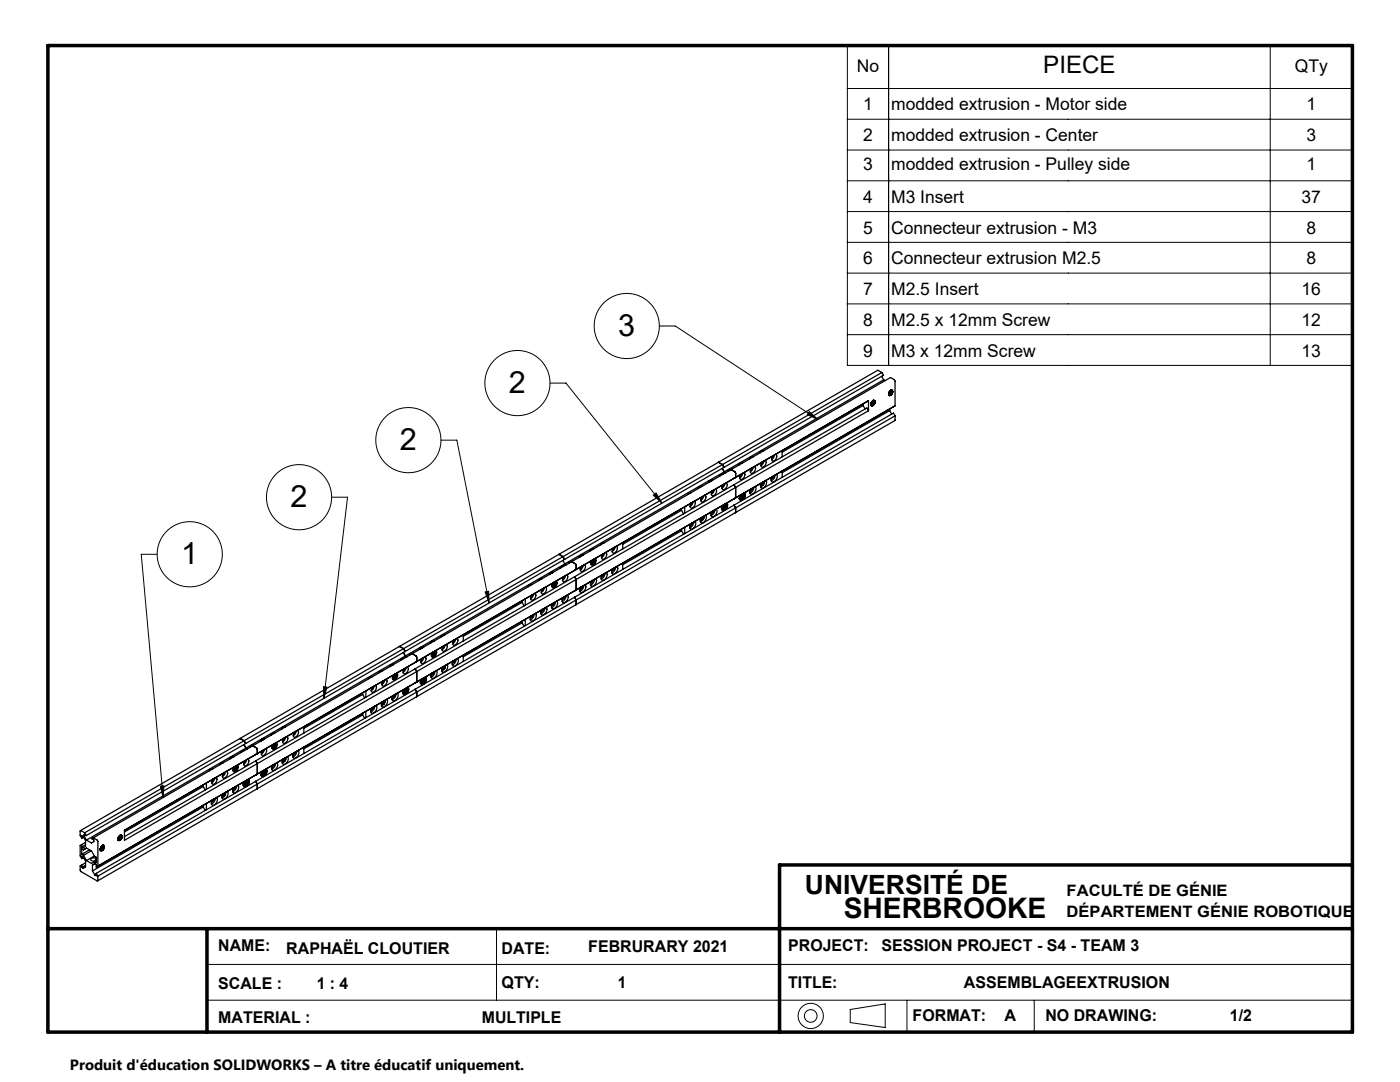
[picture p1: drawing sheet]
<svg xmlns="http://www.w3.org/2000/svg" width="279mm" height="216mm" viewBox="0 0 279 216" stroke-linecap="round" stroke-linejoin="round" font-family="sans-serif">
<g fill="none" stroke="#000" stroke-width=".2">
<path d="M169.1 9.1h100.8v63.8h-100.8zM169.1 17.7h100.8M177.3 9.1v63.8M253.5 9.1v63.8M169.1 23.8h100.8M169.1 29.9h100.8M169.1 36.1h100.8M169.1 42.2h100.8M169.1 48.4h100.8M169.1 54.5h100.8M109.8 76.4h3.1l19.2 24M131.6 65.1h3.2l28.4 18.6"/>
<path d="M169.1 60.6h100.8M169.1 66.8h100.8M66.2 99.2h3.2l-4.8 40.2M88 87.8h3.2l6.4 32.5M130.4 98.8l.5-.4 1.2 2zM161.5 82.1l1.7 1.6-2.1-1zM31.4 110.6h-3.2l4.4 48.5M96.8 118.1l.7-.1 .1 2.3zM64.5 137l.8 .1-.7 2.3zM32 156.9l.7-.1-.1 2.3zM41.3 192.4h228.6M41.3 199.6h228.6"/>
<path d="M99.1 185.3v14.3M181 199.6v6.3M206.4 199.6v6.3M169.7 201.4l7-1.1v4.7l-7-1z"/>
<circle cx="103.3" cy="76.4" r="6.5"/>
<circle cx="125.1" cy="65.1" r="6.5"/>
<circle cx="59.7" cy="99.2" r="6.5"/>
<circle cx="81.5" cy="87.8" r="6.5"/>
<circle cx="37.9" cy="110.6" r="6.5"/>
<circle cx="161.8" cy="202.7" r="2.52"/>
<circle cx="161.8" cy="202.7" r="1.26"/>
</g>
<path d="M9.6 9.1h260.3v196.8h-260.3zM269.9 172.6h-114.3v33.3M9.6 185.3h260.3M41.3 185.3v20.6" fill="none" stroke="#000" stroke-width=".7"/>
<path d="M32 156.9l.7-.1-.1 2.3zM64.5 137l.8 .1-.7 2.3zM96.8 118.1l.7-.1 .1 2.3zM130.4 98.8l.5-.4 1.2 2zM161.5 82.1l1.7 1.6-2.1-1z" fill="#000"/>
<g fill="none" stroke="#000" stroke-width=".25">
<path d="M173.3 80l-26.8 15.4 .3-.1M173.3 80v2M173.3 80l-.3 .1M174.2 79.9h.1M174.3 79.9h.2zM174.3 79.9l-.3 .3M174.4 79.9h-.1M174.4 79.9h.1M174.5 79.9l.1 .1M174.5 79.9h.1M174.6 80h.1M174.6 80v.1"/>
<path d="M176 75.1l.4 .7M176 74.3l-.9-.4-31.8 18.4M176 74.3l-31.8 18.4M176 74.3l.3 .6-31.8 18.4M176.4 75.8l-31.9 18.4M176.4 75.8l.2 .2M177.3 78.6l.1 .1M177.3 78.6h.1M177.3 78.8h.1M177.4 78.7l-.1 .1M177.4 78.7h-.1M177.4 78.9h.1"/>
<path d="M177.4 78.8v.1M177.4 78.8h-.1M177.4 78.8h.1M177.5 78.6l.1 .1M177.5 78.9h.1M177.5 78.9h-.1M177.5 78.2l-.2 .4M177.5 78.1h.1M177.6 78.1l.3-.2a.53 .53 0 0 1 .1 .7 .53 .53 0 0 1-.6 .2v-.4zM177.6 78.9h.1M177.7 78.1h.2v.2M177.7 77.9h.2"/>
<path d="M177.7 77.9l-.2 .2M177.7 78.9h-.1M177.8 77.9h.1M177.8 78.1l-.3 .5 .2 .2 .3-.3M177.8 78a.4 .4 0 0 1-.4 .6M177.8 78a.42 .42 0 0 1-.3 .6M177.9 78.8h.1M177.9 78.8l-.2 .1M177.9 77.8l.1 .1zM177.9 77.9h-.1M177.9 77.9h.1M177.9 78.3l-.3 .4"/>
<path d="M177.9 78.3l-.1 .3-.3 .1M178 77.9h.1M178 78.4v-.3a.39 .39 0 0 0-.5 .2 .39 .39 0 0 0 .1 .5l.4-.3M178 78.4l-.4 .3M178 78.4v.1M178.1 77.9v.1M178.1 78h.1M178.1 78.3l-.2 .5M178.1 78.3h.1M178.2 78h.1M178.2 78v.2M178.2 78.2h.1"/>
<path d="M178.2 78.2l-.1 .1M137.9 98.3l-.5 .1-.2 .3M140 97.1l-.5 .1-.1 .3M140.2 99.1l-.3 .4M140.4 98.9l-.2 .7-.4 .3M140.7 98.8a.81 .81 0 0 1 0 .9 .81 .81 0 0 1-.7 .4l-.2-.3 .3-.6M141.4 96.2h.1M141.4 96.2l.1 .1M141.4 96.1v.1M141.5 96l-.1 .1M141.5 96v.1M141.6 95.9l-.1 .1"/>
<path d="M141.6 95.9v.1M141.8 95.9h-.2M141.8 95.9h-.1M141.9 95.8l-.1 .1M141.9 95.8v.1M142 95.8h.1M142 95.9l-.4 .3M142.1 95.8h.1M142.1 95.8l.1 .1M142.2 95.9l-.6 .1-.2 .2M142.3 97.9l-.3 .4M142.5 97.7l-.2 .7-.3 .2"/>
<path d="M142.8 97.6a.81 .81 0 0 1 .1 .9 .81 .81 0 0 1-.8 .4l-.1-.3 .2-.7M143.3 92.3l.9 .4M143.3 92.3l-31.8 18.3M144.1 93.5l.4 .7M144.2 92.7l.3 .6M144.2 92.7l-31.8 18.4M144.3 94.6l-.5 .1-.2 .3M144.4 96.7l-.3 .4M144.5 93.3l-31.8 18.3M144.5 94.2l.3 .1M144.5 94.2l-31.8 18.3M144.7 96.5l-.3 .6-.3 .3"/>
<path d="M144.9 96.4a.81 .81 0 0 1 .1 .8 .81 .81 0 0 1-.8 .5l-.1-.4 .2-.6M145.3 94h.1M145.3 93.9v.1M145.4 93.8l-.1 .1M145.4 93.8v.1M145.7 93.6l-.3 .2M145.7 93.6l-.1 .1M145.8 93.7l-.3 .2M145.8 93.6h-.1M145.8 93.6h.1M145.8 93.6h.2M145.9 93.7h-.1"/>
<path d="M145.9 93.7l.9 .6v1M145.9 93.7l-31.8 18.4M146 93.6h.1M146 93.6l-.5 .1-.2 .3M146.5 96.7l.3 .6M146.5 96.7l-31.8 18.4M146.8 97.3v2M146.8 95.3l-32.1 18.5 .3-.2M146.8 99.3l-32.1 18.6 .3-.2M146.8 97.3l-31.8 18.3M147.5 99.5l.4 .2M147.6 99.6h-.1"/>
<path d="M147.9 94.6l-.2 .4M148 99.3l.2 .1M148 99.2v.2M148 99.4h.2M148.1 98.7l.3-.2a.65 .65 0 0 1 .2 .8 .65 .65 0 0 1-.7 .4l-.1-.3zM148.1 98.9v.1M148.1 99l-.1 .1M148.1 99l.4 .2M148.2 92.4l-.6 .1-.1 .3M148.2 94.5l-.3 .6-.3 .3M148.2 98.8l-.2 .3v.3M148.2 98.8l.3 .1"/>
<path d="M148.4 98.4l.2 .1M148.5 94.3a.81 .81 0 0 1 0 .9 .81 .81 0 0 1-.8 .4l-.1-.3 .2-.6M148.5 99.2l-.3 .2M148.5 98.9v.3M148.6 98.3a.98 .98 0 0 1 0 1 .98 .98 0 0 1-.9 .5l-.2-.4 .2-.6M148.7 98.9v-.2a.68 .68 0 0 0-.8 .1 .68 .68 0 0 0-.2 .7 .29 .29 0 0 0 .2 .2 .29 .29 0 0 0 .3 0M150.1 93.4l-.3 .4M150.1 97.4l-.1 .5-.3 .1M150.3 91.2l-.5 .1-.2 .3M150.3 93.2l-.2 .7-.4 .2M150.5 97.2l-.2 .7-.6 .5M150.6 93.1a.81 .81 0 0 1 0 .9 .81 .81 0 0 1-.7 .4l-.2-.3 .3-.7"/>
<path d="M150.7 97.1a.98 .98 0 0 1 0 1 .98 .98 0 0 1-.9 .5l-.2-.4 .2-.6v.1M151.8 96.8h.1M151.8 96.7h.1M151.9 96.6v.2M151.9 96.8h.1M151.9 96.5l.1 .2M151.9 96.5l.1 .3M152 96.7l.3-.4a.31 .31 0 0 1 .1 .4 .31 .31 0 0 1-.4 .1M152 96.3v.5M152.1 96.3l-.2 .2M152.2 92.2l-.3 .4M152.2 96.4l.2 .1-.2 .3-.1-.1z"/>
<path d="M152.3 96.2h.1M152.3 96.3l-.2 .1-.1 .3M152.4 96.2v.1M152.4 89.9l-.5 .1-.2 .3M152.4 92l-.2 .7-.3 .2M152.6 96l-.2 .7-.6 .5M152.7 91.9a.81 .81 0 0 1 .1 .9 .81 .81 0 0 1-.8 .4l-.1-.4 .2-.6M152.8 95.9a.98 .98 0 0 1 0 1 .98 .98 0 0 1-.9 .4l-.1-.3 .1-.6M154.3 90.9l-.3 .5M154.4 95l-.2 .4-.3 .1M154.6 90.8l-.3 .6-.3 .3M154.7 94.8l-.2 .6-.6 .5"/>
<path d="M154.8 90.6a.81 .81 0 0 1 .1 .9 .81 .81 0 0 1-.8 .4l-.1-.3 .2-.6-.1 .2M154.9 94.6a.98 .98 0 0 1 0 1.1 .98 .98 0 0 1-.9 .4l-.1-.3 .2-.6h-.1M156.1 89.9v1.3M156.1 94v1.3M172.2 80.6v.3M172.2 80.9l-16.1 9.3M172.2 80.9l.5 .7M173.3 82l-26.5 15.3M173.3 82l-.3-.6-26.5 15.3M173.8 80.7h.1M173.8 80.8h.1M173.8 80.5v.2"/>
<path d="M173.8 80.8v.1M173.8 80.5h.1M173.8 80.7v.1M173.9 80.6a.41 .41 0 0 0 .4-.5 .37 .37 0 0 1 0 .4 .37 .37 0 0 1-.3 .2M173.9 80.9h.1M173.9 80.8v.1M173.9 80.8h-.1M173.9 80.8h.1M173.9 80.6l.1 .1M173.9 80.9l.1 .1M174 81h.1M174 80.2l-.2 .3"/>
<path d="M174 80.2h.1M174.1 80.1l.3-.2a.53 .53 0 0 1 .1 .7 .53 .53 0 0 1-.7 .2v-.3zM174.1 81h.1M174.2 80.1h.2v.2M174.2 80.9l-.1 .1M174.2 80.1l-.3 .6 .2 .1 .3-.2M174.3 80.8l-.1 .1M174.3 80.8h.1M174.4 80.3l-.4 .4M174.4 80.3l-.2 .3-.3 .1M174.5 80.5v-.3a.39 .39 0 0 0-.5 .1 .39 .39 0 0 0 .1 .5l.3-.2M174.5 80.5l-.5 .2"/>
<path d="M174.5 80.5l-.1 .1M174.5 80.5l-.2 .3M174.5 80.4v.1M174.6 80.4l-.1 .1M174.6 80.4h.1M174.6 80.1h.1M174.6 80.1v.3M177.6 81.6v.3M177.6 81.9l-21.5 12.4M177.6 81.9l.4 .7M178.6 81v-5l-.1-.2-.8-.5-31.8 18.4M178.6 83v.9l-31.8 18.4"/>
<path d="M178.6 81l-32.1 18.5 .3-.2M178.6 81l-.3 .2M178.6 83l-.3-.6-31.8 18.4M178.6 83l-31.8 18.3M104.2 119.9v.3M104.8 119.5v1.3M106.1 116.7l-.5 .1-.2 .3M106.2 118.7l-.3 .4M106.5 118.5l-.3 .7-.3 .3M106.7 118.4a.81 .81 0 0 1 .1 .9 .81 .81 0 0 1-.8 .4l-.1-.3 .2-.6M108.2 115.5h-.5l-.2 .3M108.3 117.5l-.2 .4"/>
<path d="M108.6 117.3l-.3 .7-.3 .2M108.9 117.2a.81 .81 0 0 1 0 .9 .81 .81 0 0 1-.8 .4l-.1-.3 .2-.7M109.6 114.6h.1M109.6 114.6v.1M109.6 114.5v.1M109.6 114.5h.1M109.7 114.4l-.1 .1M109.7 114.4v.1M109.8 114.3l-.1 .1M109.8 114.3h.1M109.8 114.3l-.2 .3M109.9 114.2l-.1 .1"/>
<path d="M110 114.2h.1M110 114.2l.1 .1M110.1 114.3l-.3 .3M110.1 114.3h.1zM110.1 114.2v.1M110.1 114.2h.2M110.1 114.2l-.1 .1M110.1 117l.2 .1M110.2 117h-.1M110.3 114.2h.1M110.3 114.2l-.5 .1M110.5 116.8h.1"/>
<path d="M110.5 116.8l-.1-.1 .2 .1M110.5 116.3l.3-.2a.49 .49 0 0 1 .1 .7 .49 .49 0 0 1-.6 .2zM110.5 116.2l-.3 .6 .1 .3 .3-.1M110.6 116.5h.1M110.6 116.5l-.1 .1M110.6 116.5l.2 .1M110.6 116.4l-.1 .4M110.6 116.4h.2M110.7 116.1h.2l.1 .3M110.8 116.1h.1M110.8 116.6l-.2 .2M110.8 116.4v.2"/>
<path d="M111 115.9a.81 .81 0 0 1 0 .9 .81 .81 0 0 1-.7 .5l-.2-.4 .3-.6M111.1 119.9a1.02 1.02 0 0 1-.9 1.6l-.1-.3 .1-.7M111.5 110.6l.9 .5M111.5 110.6l-31.8 18.4M112.3 111.8l.4 .7M112.4 111.1l.3 .5M112.4 111.1l-31.9 18.3M112.5 113l-.6 .1-.1 .3M112.6 115l-.3 .4M112.7 119.1l-.2 .4-.3 .1M112.7 111.6l-31.8 18.4M112.7 112.5l.3 .2"/>
<path d="M112.7 112.5l-31.8 18.4M112.8 114.9l-.2 .6-.3 .3M113 118.9l-.3 .7-.5 .4M113.1 114.7a.81 .81 0 0 1 .1 .9 .81 .81 0 0 1-.8 .4l-.1-.3 .2-.6M113.2 118.7a1.02 1.02 0 0 1-.8 1.5l-.2-.2 .2-.8-.1 .1M114.1 112.1l.8 .5 .1 1M114.1 112.1l-31.8 18.3M114.2 112l-.5 .1-.1 .3M114.7 119.2l-31.8 18.3M114.7 115.1l.3 .5M114.7 119.2l.3 .5M114.7 115.1l-31.8 18.3"/>
<path d="M115 119.7l-.1 1M115 115.6v2.1M115 113.6l-32.1 18.6M115 117.7l-32.1 18.6M115 115.6l-31.8 18.4M115 119.7l-31.8 18.4M115.6 111.1h.1M115.6 111v.1M115.6 111h.1M115.7 110.9l-.1 .1M115.7 110.9v.1M115.7 110.9h.1"/>
<path d="M115.8 110.8l-.1 .1M115.8 110.8h.1M115.9 117.2l-.1 .1M116 110.8h-.2M116 110.8h-.1M116 110.8h.1M116.1 110.8l-.3 .3M116.1 110.8h.1M116.1 113l-.3 .4M116.2 117l-.2 .5-.3 .1M116.2 110.8h-.1M116.3 110.7l-.3 .1"/>
<path d="M116.3 110.7l.1 .1M116.4 110.8h-.6l-.2 .3M116.4 112.8l-.3 .7-.3 .2M116.5 116.8l-.3 .8-.5 .4M116.6 112.7a.81 .81 0 0 1 .1 .9 .81 .81 0 0 1-.8 .4l-.1-.3 .2-.7M116.8 116.7a1.02 1.02 0 0 1-.9 1.5l-.2-.3 .2-.7M117.9 112.5l.2 .1M117.9 112.5h.1M118 116v.1M118.2 112.3l.2 .1M118.2 112.3v-.1l.2 .2M118.3 111.8l.3-.2a.49 .49 0 0 1 .1 .7 .49 .49 0 0 1-.6 .2z"/>
<path d="M118.3 111.7l-.3 .6 .1 .3h.3M118.3 115.8l-.2 .4-.3 .2M118.3 112h.1M118.3 112v.1M118.3 112l.3 .1M118.4 111.9l-.2 .4M118.4 111.9h.2M118.4 112.6h.1M118.5 109.5l-.5 .1-.2 .3M118.5 111.6h.2l.1 .3M118.6 111.6h.1M118.6 112.1l-.2 .3"/>
<path d="M118.6 111.9v.2M118.6 115.6l-.2 .8-.6 .4M118.8 111.5a.81 .81 0 0 1 0 .8 .81 .81 0 0 1-.8 .5l-.1-.4 .2-.6M118.9 115.5a1.02 1.02 0 0 1-.9 1.5l-.2-.3 .2-.7M120.1 114.7v.1M120.4 110.5l-.3 .5M120.4 114.6l-.1 .4-.3 .1M120.6 108.3l-.5 .1-.2 .3M120.6 110.4l-.2 .6-.4 .3M120.8 114.4l-.3 .7-.5 .4M120.9 110.2a.81 .81 0 0 1 0 .9 .81 .81 0 0 1-.7 .4l-.2-.3 .3-.6M121 114.2a1.02 1.02 0 0 1-.9 1.6l-.1-.3 .1-.7"/>
<path d="M122.5 109.3l-.3 .4M122.6 113.3l-.2 .5-.3 .1M122.7 109.2l-.2 .6-.3 .3M122.9 113.2l-.3 .7-.5 .4M123 109a.81 .81 0 0 1 .1 .9 .81 .81 0 0 1-.8 .4l-.1-.3 .2-.6M123.1 113a1.02 1.02 0 0 1-.8 1.5l-.2-.3 .2-.7-.1 .1M124.3 108.3v1.2M124.3 112.4v1.2M136 105.9l.4 .7M136 101.5v.3M136 105.6v.3M136 101.8l.4 .7"/>
<path d="M136 101.8l-11.7 6.8M136 105.9l-11.7 6.8M136.6 101.1v1.3M136.6 105.2v1.3M138 100.3l-.2 .4M138.1 104.4l-.2 .4-.3 .1M138.3 100.2l-.3 .6-.3 .3M138.4 104.2l-.2 .6-.6 .5M138.6 100a.81 .81 0 0 1 0 .9 .81 .81 0 0 1-.8 .4l-.1-.3 .2-.6-.1 .2M138.7 104a.98 .98 0 0 1 0 1.1 .98 .98 0 0 1-.9 .4l-.2-.4 .2-.6v.1M139.8 103.7h.1M139.8 103.5l.1 .2"/>
<path d="M139.9 103.7h-.1M139.9 103.7h.1M139.9 103.5l.1 .1M139.9 103.5v.2M140 103.6l.3-.4a.31 .31 0 0 1 0 .4 .31 .31 0 0 1-.4 .1M140 103.3l-.1 .4M140.1 103.2l-.2 .3M140.2 103.4h.2l-.2 .3-.1-.1zM140.3 103.1l.1 .1M140.3 103.2l-.2 .1-.1 .3M140.6 103l-.2 .6-.6 .5M140.8 102.8a.98 .98 0 0 1 0 1 .98 .98 0 0 1-.9 .5l-.2-.4 .2-.6"/>
<path d="M142.4 101.9l-.2 .4-.3 .2M142.7 101.7l-.2 .7-.6 .5M142.9 101.6a.98 .98 0 0 1 0 1 .98 .98 0 0 1-.9 .5l-.1-.4 .2-.6-.1 .1M144 101.6l.3 .2M144.1 101.6l-.1 .1M144.4 101.3l.3 .2M144.5 101.3v.1M144.5 101.2v.2M144.5 101.4l.2 .1M144.5 100.8l.4-.2a.65 .65 0 0 1 .2 .8 .65 .65 0 0 1-.7 .3l-.1-.3zM144.6 101h.1M144.6 101l-.1 .1"/>
<path d="M144.6 101l.3 .2M144.7 100.9l-.2 .3M144.7 100.9h.2M144.9 100.5l.1 .1M144.9 101.2l-.2 .3M144.9 100.9v.3M145 100.4a.98 .98 0 0 1 0 1 .98 .98 0 0 1-.9 .4l-.1-.3 .2-.6M145.2 100.9l-.1-.2a.68 .68 0 0 0-.7 .1 .68 .68 0 0 0-.2 .7 .29 .29 0 0 0 .2 .3 .29 .29 0 0 0 .3-.1M146.5 100.8l-31.8 18.4M146.5 100.8l.3 .5M146.8 102.3l-31.9 18.4M146.8 101.3v1"/>
<path d="M146.8 101.3l-31.8 18.4M72.4 138.2v.4l.4 .7M72.4 138.6l-11.8 6.7M73 137.9v1.2M74.3 135.1h-.5l-.2 .3M74.4 137.1l-.3 .4M74.7 136.9l-.3 .7-.3 .2M74.9 136.8a.81 .81 0 0 1 .1 .9 .81 .81 0 0 1-.8 .4l-.1-.4 .2-.6-.1 .2M76.4 133.8l-.5 .1-.2 .3M76.5 135.8l-.3 .5M76.6 139.9a.25 .25 0 0 0-.3 .3 .25 .25 0 0 0 .3 .2M76.7 139.8h.1"/>
<path d="M76.7 139.8v.1M76.8 135.7l-.3 .6-.3 .3M76.9 139.7l-.2 .6-.6 .5M77 135.5a.81 .81 0 0 1 .1 .9 .81 .81 0 0 1-.8 .4l-.1-.3 .2-.6M77.2 139.5a.98 .98 0 0 1 0 1.1 .98 .98 0 0 1-1 .4l-.1-.3 .2-.6M77.8 133h.1M77.8 132.9v.1M77.8 132.9h.1M77.9 132.8l-.1 .1M77.9 132.8h-.1M77.9 132.8h.1M78 132.7l-.1 .1"/>
<path d="M78 132.7h-.1M78 132.7h.1M78 132.7l-.2 .3M78.1 132.6l-.1 .1M78.1 132.6h.1M78.3 132.7l-.3 .2M78.3 132.7h.1M78.3 132.6h.2l-.5 .1M78.3 132.6h-.2M78.3 132.6h-.1M78.3 135.3l.2 .2M78.3 135.4h.1"/>
<path d="M78.4 132.7h-.1M78.4 138.8v.1M78.6 135.1v.1M78.6 135.1l.2 .1M78.6 135.2h.2M78.7 134.7l.3-.2a.49 .49 0 0 1 .1 .6 .49 .49 0 0 1-.6 .2zM78.7 134.6l-.3 .6 .1 .3 .3-.1M78.7 134.9h.1M78.7 134.9l.3 .1M78.7 138.7l-.2 .4-.2 .1M78.7 134.8v.1M78.8 134.7l.2 .1"/>
<path d="M78.8 134.7l-.2 .5M78.8 134.7v.1M78.9 134.5h.2l.1 .2M79 134.4l.1 .1M79 135l-.2 .2M79 134.8v.2M79 138.5l-.2 .6-.6 .5M79.2 134.3a.81 .81 0 0 1 0 .9 .81 .81 0 0 1-.8 .4l-.1-.3 .2-.6M79.2 134.7v.1M79.3 138.3a.98 .98 0 0 1 0 1 .98 .98 0 0 1-.9 .5l-.2-.4 .2-.6M79.7 129l.8 .4M79.7 129l-31.8 18.4"/>
<path d="M80.4 138.3l.3 .2M80.5 138.4h-.1M80.5 130.2l.4 .7M80.5 129.4l.4 .6M80.5 129.4l-31.8 18.4M80.6 131.4l-.5 .1-.1 .3M80.8 133.4l-.3 .4M80.8 138l.3 .2M80.8 138l.1 .2M80.9 138.2h.2M80.9 130l-31.9 18.4M80.9 137.5l.3-.2a.65 .65 0 0 1 .2 .8 .65 .65 0 0 1-.7 .4l-.1-.5z"/>
<path d="M80.9 130.9l.3 .2M80.9 130.9l-31.8 18.4M81 137.7h.1M81 137.7l-.1 .2M81 137.7l.3 .2M81 133.2l-.2 .7-.4 .2M81.1 137.6l-.2 .3v.3M81.1 137.6h.2M81.2 137.2l.2 .1M81.3 133.1a.81 .81 0 0 1 0 .9 .81 .81 0 0 1-.7 .4l-.2-.3 .3-.6M81.3 137.9l-.2 .3M81.3 137.6v.3"/>
<path d="M81.4 137.1a.98 .98 0 0 1 0 1 .98 .98 0 0 1-.9 .5l-.2-.4 .2-.6M81.5 137.6v-.2a.68 .68 0 0 0-.8 .1 .68 .68 0 0 0-.1 .8 .29 .29 0 0 0 .2 .2 .29 .29 0 0 0 .3-.1M82.3 130.4l.8 .6 .1 1-32.2 18.6 .4-.2M82.3 130.4l-31.9 18.4M82.4 130.4h-.5l-.2 .3M82.9 133.4l.3 .6M82.9 137.5l.3 .6M82.9 133.4l-31.9 18.4M82.9 137.5l-31.9 18.4M83.1 139l-31.8 18.4M83.2 138.1l-.1 .9M83.2 134v2.1l-32.2 18.5 .4-.1"/>
<path d="M83.2 134l-31.8 18.4M83.2 138.1l-31.8 18.4M83.8 129.5h.1M83.8 129.5v.1M83.8 129.4v.1M83.8 129.4h.1M83.9 129.3l-.1 .1M83.9 129.3h.1M83.9 136.2l.3 .3M84 129.2l-.1 .1M84 129.2h.1M84 136.3l-.1 .1"/>
<path d="M84 129.2l-.2 .3M84.1 129.1l-.1 .1M84.1 129.1v.1M84.3 131.4l-.3 .4M84.3 129.1h-.2M84.3 129.1h.1M84.3 136l.3 .2M84.3 129.1h.2M84.4 136v.1M84.4 136.1l.2 .1M84.4 129.2l-.4 .3M84.4 135.5l.4-.2a.65 .65 0 0 1 .2 .7 .65 .65 0 0 1-.7 .4l-.1-.5z"/>
<path d="M84.5 135.7h.1M84.5 135.7l-.1 .1M84.5 135.7l.3 .2M84.5 129.1h.1M84.5 129.1l-.5 .1M84.6 131.2l-.3 .6-.3 .3M84.6 135.6l-.2 .3v.2M84.6 135.6h.2M84.8 135.2l.1 .1M84.8 131.1a.81 .81 0 0 1 .1 .8 .81 .81 0 0 1-.8 .5l-.1-.4 .2-.6M84.8 135.9l-.2 .3M84.8 135.6v.3"/>
<path d="M84.9 135.1a.98 .98 0 0 1 0 1 .98 .98 0 0 1-.9 .4l-.1-.3 .2-.6M85.1 135.6l-.1-.2a.68 .68 0 0 0-.7 .1 .68 .68 0 0 0-.2 .7 .29 .29 0 0 0 .2 .3 .29 .29 0 0 0 .3-.1M86.1 130.8l.2 .2M86.1 130.9h.1M86.2 134.3l-.1 .1M86.4 130.6l.2 .1M86.4 130.6v.1M86.4 130.5v.2M86.4 130.7h.2M86.5 130.2l.2-.2a.49 .49 0 0 1 .2 .6 .49 .49 0 0 1-.6 .3zM86.5 130.1l-.3 .6 .1 .3 .3-.1M86.5 134.2l-.2 .4-.3 .1"/>
<path d="M86.5 130.3v.1M86.5 130.4l-.1 .1M86.5 130.4l.3 .1M86.6 130.3l-.2 .2M86.6 130.3h.2M86.7 127.9l-.6 .1-.1 .3M86.7 130h.2l.1 .2M86.8 129.9l.1 .1M86.8 130.5l-.2 .2M86.8 130.3v.2M86.8 134l-.2 .6-.6 .5M86.9 129.8a.81 .81 0 0 1 .1 .9 .81 .81 0 0 1-.8 .4l-.1-.3 .2-.6"/>
<path d="M87 130.2v.1M87.1 133.8a.98 .98 0 0 1 0 1.1 .98 .98 0 0 1-1 .4l-.1-.4 .2-.6M88.2 133.5h.1M88.2 133.3l.1 .2M88.2 133.5h-.1M88.3 133.5h.1M88.3 133.3l.1 .1M88.3 133.3v.2M88.4 133.4l.2-.4a.31 .31 0 0 1 .1 .4 .31 .31 0 0 1-.4 .1M88.4 133.1l-.1 .4M88.4 133l-.1 .3M88.5 128.9l-.2 .4"/>
<path d="M88.6 133.2h.2l-.2 .3-.1-.1zM88.7 132.9l.1 .1M88.7 133l-.2 .1-.1 .3M88.8 126.7l-.5 .1-.2 .3M88.8 128.7l-.3 .7-.3 .3M88.9 132.8l-.2 .6-.6 .5M89.1 128.6a.81 .81 0 0 1 0 .9 .81 .81 0 0 1-.8 .4l-.1-.3 .2-.6M89.2 132.6a.98 .98 0 0 1 0 1 .98 .98 0 0 1-.9 .5l-.2-.4 .2-.6M90.4 131.9v.1M90.7 127.7l-.3 .4M90.7 131.7l-.1 .4-.3 .2M90.9 127.5l-.2 .7-.4 .2"/>
<path d="M91.1 131.5l-.2 .7-.6 .5M91.2 127.4a.81 .81 0 0 1 0 .9 .81 .81 0 0 1-.7 .4l-.2-.3 .3-.7-.2 .3M91.3 131.4a.98 .98 0 0 1 0 1 .98 .98 0 0 1-.9 .5l-.2-.4 .2-.6M92.5 126.6v1.3M92.5 130.7v1.3M104.2 124.3l.4 .7M104.2 123.9v.4M104.2 120.2l.4 .7M104.2 120.2l-11.7 6.8M104.2 124.3l-11.7 6.8M104.8 123.6v1.2M106 122.9l-.1 .1"/>
<path d="M106.3 122.7l-.2 .5-.3 .1M106.6 122.6l-.3 .7-.5 .4M106.9 122.4a1.02 1.02 0 0 1-.9 1.5l-.2-.3 .2-.7M108.4 121.5l-.2 .4-.3 .2M108.7 121.3l-.2 .8-.6 .4M109 121.2a1.02 1.02 0 0 1-.9 1.5l-.2-.3 .2-.7v.1M110.2 120.5h.1M110.5 120.3l-.1 .4-.3 .1M110.9 120.1l-.3 .8-.5 .3M114.9 120.7l-31.8 18.3M40.5 156.6v.3M40.5 156.9l.5 .7"/>
<path d="M40.6 156.9l-15.8 9.1M41.2 156.2v1.3M42.5 153.4l-.6 .1-.1 .3M42.5 155.5l-.2 .2M42.6 155.4l-.3 .5M42.7 159.5l-.2 .4-.3 .1M42.8 155.3l-.2 .6-.3 .3M43 159.3l-.2 .6-.6 .5M43.1 155.1a.81 .81 0 0 1 .1 .9 .81 .81 0 0 1-.8 .4l-.1-.3 .2-.6M43.2 159.1a.98 .98 0 0 1 0 1.1 .98 .98 0 0 1-.9 .4l-.1-.3 .2-.7-.1 .1M44.4 158.8h.1M44.4 158.6l.1 .2"/>
<path d="M44.4 158.8h-.1M44.5 158.6v.1M44.5 158.6v.2M44.5 158.7l.3-.4a.31 .31 0 0 1 .1 .4 .31 .31 0 0 1-.4 .1M44.6 158.4l-.1 .4M44.6 152.2l-.5 .1-.2 .3M44.6 158.3l-.1 .3M44.7 154.2l-.3 .4M44.7 158.5h.3l-.3 .3-.1-.1zM44.8 158.2h.1M44.9 158.3l-.2 .1-.2 .3M44.9 158.2v.1"/>
<path d="M45 154.1l-.3 .6-.3 .3M45.1 158.1l-.2 .6-.6 .5M45.2 153.9a.81 .81 0 0 1 .1 .9 .81 .81 0 0 1-.8 .4l-.1-.3 .2-.6M45.3 157.9a.98 .98 0 0 1 0 1 .98 .98 0 0 1-.9 .5l-.1-.4 .2-.6M46 151.3h.1M46 151.3v.1M46 151.2v.1M46 151.2h.1M46 151.1v.1M46.1 151.1h.1M46.2 151l-.1 .1M46.2 151h.1"/>
<path d="M46.3 151h-.1M46.3 151h.1M46.5 151.1l-.4 .2M46.5 151.1h.1M46.5 150.9l-.1 .1M46.5 150.9h.1M46.5 150.9l.2 .1-.5 .1-.2 .2M46.5 153.7l.2 .1M46.6 151l-.1 .1M46.8 153.5l.2 .1M46.8 153.4v.2M46.8 153.3v.3"/>
<path d="M46.8 153.6h.2M46.9 153l.2-.1a.49 .49 0 0 1 .2 .6 .49 .49 0 0 1-.6 .2zM46.9 153l-.3 .6 .1 .2h.3M46.9 157l-.2 .5-.3 .1M46.9 153.2h.1M46.9 153.2l-.1 .1M46.9 153.2l.3 .2M47 153.1l-.2 .2M47 153.1h.2M47.1 152.8h.2l.1 .3M47.2 152.8h.1M47.2 153.4l-.2 .2"/>
<path d="M47.2 153.1v.3M47.2 156.8l-.2 .7-.6 .5M47.3 152.7a.81 .81 0 0 1 .1 .9 .81 .81 0 0 1-.8 .4l-.1-.3 .2-.7M47.4 153.1h.1M47.5 156.7a.98 .98 0 0 1 0 1 .98 .98 0 0 1-1 .5l-.1-.4 .1-.5M47.9 147.4l.8 .4M47.9 147.4l-31.9 18.3M48.5 156.7l.4 .2M48.6 156.7v.1M48.7 148.6l.4 .7M48.7 147.8l-31.8 18.4M48.7 147.8l.3 .6"/>
<path d="M48.8 149.7l-.5 .1-.1 .3M48.9 151.8l-.2 .4M49 156.6h.3M49 156.6v-.2l.3 .2M49 148.4l-31.8 18.3M49.1 155.9l.3-.2a.65 .65 0 0 1 .2 .8 .65 .65 0 0 1-.7 .3l-.1-.5zM49.1 149.3l-31.8 18.3M49.1 149.3l.3 .1M49.1 156.1h.1M49.1 156.1l-.1 .1M49.1 156.1l.4 .2M49.2 151.6l-.3 .6-.3 .3"/>
<path d="M49.3 156l-.3 .3v.3M49.3 156h.2M49.3 156.8h-.1M49.4 155.6l.2 .1M49.5 151.5a.81 .81 0 0 1 0 .8 .81 .81 0 0 1-.8 .5l-.1-.4 .2-.6M49.5 156.3l-.2 .3M49.5 156v.3M49.6 155.5a.98 .98 0 0 1 0 1 .98 .98 0 0 1-.9 .4l-.2-.3 .2-.6M49.7 156v-.2a.68 .68 0 0 0-.8 .1 .68 .68 0 0 0-.2 .7 .29 .29 0 0 0 .5 .2M50.4 148.8l.9 .6 .1 1M50.4 148.8l-31.8 18.4M50.6 148.7l-.5 .1-.2 .3"/>
<path d="M51 151.8l.4 .6M51 155.9l-31.8 18.4M51 155.9l.4 .6M51 151.8l-26.2 15.1M51.3 157.4l-31.8 18.4M51.4 156.5l-.1 .9M51.4 150.4l-26.6 15.3v2l26.6-15.3M51.4 152.4v2.1M51.4 154.5l-32.2 18.5M51.4 156.5l-31.9 18.3M52 147.9h.1M52 147.8v.1"/>
<path d="M52.1 147.7l-.1 .1M52.1 147.7h-.1M52.1 154.6l.3 .2M52.2 147.6l-.1 .1M52.2 147.6h-.1M52.2 147.6h.1M52.2 154.7h-.1M52.2 147.6l-.2 .3M52.3 147.5l-.1 .1M52.3 147.5v.1M52.5 149.7l-.3 .4M52.5 147.5h-.2"/>
<path d="M52.5 147.5h.1M52.5 147.5h.2M52.5 154.4l.1 .2M52.6 154.3h.1M52.6 154.3l.3 .2M52.6 147.6l-.4 .2M52.6 153.9l.4-.2a.64 .64 0 0 1 .2 .7 .64 .64 0 0 1-.7 .4l-.2-.3zM52.6 154.1v.2M52.7 147.5h.1M52.7 147.5l-.5 .1M52.7 149.6l-.2 .6-.3 .3M52.9 154.5l-.3 .1"/>
<path d="M52.9 153.5l.2 .1M52.9 153.9l-.2 .1-.2 .4M52.9 153.9l.1 .2M52.9 153.9l-.1 .1 .2 .1M53 149.4a.81 .81 0 0 1 .1 .9 .81 .81 0 0 1-.8 .4l-.1-.3 .2-.6M53 154.1l-.1 .4M53.1 153.4a.98 .98 0 0 1 0 1 .98 .98 0 0 1-.9 .5l-.1-.4 .1-.6M53.2 153.7v.3M53.2 153.7a.7 .7 0 0 0-.8 .2 .7 .7 0 0 0 0 .9h.4M54.3 149.2l.2 .1M54.3 149.2h.1M54.4 152.7l-.1 .1"/>
<path d="M54.6 149l.2 .1M54.6 148.9v.2M54.6 149.1h.2M54.6 148.5l.3-.1a.49 .49 0 0 1 .1 .6 .49 .49 0 0 1-.6 .2zM54.7 148.5l-.3 .6 .1 .2h.3M54.7 152.5l-.2 .5-.3 .1M54.7 148.7h.1M54.7 148.7l-.1 .1M54.7 148.7l.3 .2M54.8 148.6l-.2 .5M54.8 148.6h.2M54.8 146.3l-.5 .1-.1 .3"/>
<path d="M54.9 148.3l.1 .1 .2 .2M54.9 148.3l.1 .1M55 148.9l-.2 .2M55 148.6v.3M55 152.3l-.2 .7-.6 .5M55.1 148.2a.81 .81 0 0 1 .1 .9 .81 .81 0 0 1-.8 .4l-.1-.3 .2-.6M55.2 148.6h.1M55.2 152.2a.98 .98 0 0 1 0 1 .98 .98 0 0 1-.9 .5l-.1-.4 .2-.6M56.4 151.9h.1M56.4 151.7l.1 .2M56.4 151.9h-.1M56.5 151.9h.1"/>
<path d="M56.5 151.7l.1 .1M56.5 151.7v.2M56.6 151.8l.2-.4a.31 .31 0 0 1 .1 .4 .31 .31 0 0 1-.4 .1M56.6 151.4l-.1 .5M56.6 151.4l-.1 .3M56.7 147.3l-.3 .4M56.7 151.5l.3 .1-.3 .3-.1-.1zM56.9 151.3h.1M56.9 151.4l-.2 .1-.1 .3M56.9 151.3l.1 .1M57 145.1h-.6l-.1 .3M57 147.1l-.3 .7-.3 .2"/>
<path d="M57.1 151.1l-.2 .7-.6 .5M57.2 147a.81 .81 0 0 1 .1 .9 .81 .81 0 0 1-.8 .4l-.1-.3 .2-.7M57.4 151a.98 .98 0 0 1 0 1 .98 .98 0 0 1-1 .5l-.1-.4 .2-.6M58.6 150.3h.1M58.8 146l-.2 .5M58.9 150.1l-.2 .4-.2 .1M59.1 145.9l-.3 .6-.3 .3M59.2 149.9l-.2 .6-.6 .5M59.4 145.7a.81 .81 0 0 1 0 .9 .81 .81 0 0 1-.8 .5l-.1-.4 .2-.6-.1 .2M59.5 149.7a.98 .98 0 0 1 0 1.1 .98 .98 0 0 1-.9 .4l-.2-.3 .2-.6M60.6 145v1.3M60.6 149.1v1.3"/>
<path d="M72.4 142.3v.3l.4 .7M72.4 142.7l-11.8 6.7M73 141.9v1.3M74.2 141.3l-.1 .1M74.5 141.1l-.2 .4-.3 .2M74.8 140.9l-.2 .7-.6 .5M75 140.8a.98 .98 0 0 1 0 1 .98 .98 0 0 1-.9 .4l-.1-.3 .2-.6M76.2 140.4h.1M76.2 140.3l.1 .2M76.2 140.4h-.1M76.2 140.5h.1M76.3 140v.4h.3"/>
<path d="M76.4 140l-.1 .3 .1 .2M76.5 140.1h.3l-.3 .3-.1-.1zM76.6 140.4l-.2 .1M76.6 140.4l.2-.4a.27 .27 0 0 0-.4 .1 .27 .27 0 0 0 .1 .4l.1-.1M16.3 172.6l-.3 .2v.9l.1 .2 3.3 1.9 .1-1M16.3 171.3v-.5l.3 .2 .5 .8v1.2l-.5 .3-.3-.2M16.3 170.5l.4 .2M16.3 170.5v-1.1l.4 .2 .6-.4 1 .6 .6 1 .3 .2v1.1l-.3-.2M16.3 167.2v-.4l.3 .1 .5 .8v1.2l-.5 .3-.3-.2M16.3 168.5v.5M16.3 172.6v.5M16.3 168.5l-.3 .2v2.1l.3 .5"/>
<path d="M16.7 170.7l.6 1M16.7 171.1l-.4 .2M16.7 167l-.4 .2M16.8 166.8l.5 .8M16.9 166.2l-.9-.4a1.86 1.86 0 0 0 .3 1.4M16.9 166.2l.3 .5M17.1 168.6l-.8 .4M17.1 168.1l-.8 .4M17.1 172.6l-.8 .5M17.1 172.2l-.8 .4M17.1 166.7l-.3 .1M17.2 166.7l-.4-.2v.3"/>
<path d="M17.3 171.7l1 .6 .9-.6M17.9 169.6l-1.6 .9M18.1 171.4a.58 .58 0 0 1 .6-.3 .58 .58 0 0 1 .5 .5 .58 .58 0 0 1-.6 .2 .58 .58 0 0 1-.5-.4zM18.2 169.8l-1.5 .9M18.5 173.8l.4 .8M18.6 167.2l.8 .4 .1 .3v4.9l-.3 .2M18.6 167.2l-.3 .2 .4 .2v.3l-.4 .3-1-.6M18.8 170.8l-1.5 .9M19.2 173v-.5l-.3-.2-.4 .3v1.2M19.2 174.3v.5l-.3-.2M19.2 174.3l.3 .5M19.2 174.4l-.3 .2"/>
<path d="M20 169.3l.1 .2M20 169.6v.1M20 169.3h.1M20.1 169.5l-.1 .1M20.1 169.5h-.1M20.1 169.7h.1M20.1 169.1l-.1 .2M20.1 169.1h.1M20.1 169.6v.1M20.1 169.6h-.1M20.1 169.6h.1M20.1 169.4l.2 .1"/>
<path d="M20.2 169.7v.1M20.2 169.7h-.1M20.2 169.8h.1M20.2 169l-.1 .1M20.2 169h.1M20.3 168.9l.3-.2a.53 .53 0 0 1 .1 .7 .53 .53 0 0 1-.7 .2v-.3zM20.3 168.8l-.1 .2M20.3 168.8h.1M20.4 168.9h.2v.2M20.4 168.7h.1M20.4 169.7h.1M20.4 169.7l-.2 .1"/>
<path d="M20.4 168.7l-.1 .1M20.4 168.9l-.3 .6 .2 .1 .3-.2M20.5 168.8a.4 .4 0 0 1-.4 .6M20.5 168.9a.42 .42 0 0 1-.3 .6l.2-.1 .2-.3M20.5 169.6l-.1 .1M20.5 169.6h.1M20.5 168.6l.2 .1M20.5 168.7h.2M20.5 168.7h-.1M20.6 168.7h.1M20.6 168.7h-.1M20.6 169.1l-.3 .4"/>
<path d="M20.7 169.5l-.2 .1M20.7 169.5h.1M20.7 168.7h.1M20.7 169.2v-.2a.39 .39 0 0 0-.5 .1 .39 .39 0 0 0 .1 .5l.3-.2M20.7 169.2l-.4 .3M20.7 169.2l-.1 .2M20.7 169.3v.2M20.7 169.3h.1M20.8 168.8h.1M20.8 168.9h.1M20.8 168.9v.1M20.8 169v.3"/>
<path d="M20.8 169h.1M23.5 167.4l.1 .1M23.5 167.4h.1M23.5 167.6h.1M23.6 167.5l-.1 .1M23.6 167.5h-.1M23.6 167.7h.1M23.6 167.1l-.1 .3M23.6 167.1h.1M23.6 167.6v.1M23.6 167.6h-.1M23.6 167.6h.1"/>
<path d="M23.7 167.4l.1 .1M23.7 167.6v.1M23.7 167.6l-.1 .1M23.7 167.7h.1M23.7 166.9l-.1 .2M23.7 166.9h.1M23.8 166.9l.3-.2a.53 .53 0 0 1 .1 .6 .53 .53 0 0 1-.6 .3v-.4zM23.8 167.7h.1M23.9 166.9h.2v.2M23.9 166.6h.2M23.9 167.7h.1M23.9 167.7h-.1"/>
<path d="M23.9 166.7l-.2 .2M24 166.7h.1M24 166.9l-.3 .5 .2 .2 .3-.3M24 166.8a.4 .4 0 0 1-.4 .6M24 166.8a.42 .42 0 0 1-.3 .6h.3l.1-.3M24.1 166.6h.1M24.1 166.6l.1 .1M24.1 166.6l-.1 .1M24.1 167.1l-.3 .4M24.2 167.5l-.3 .2M24.2 167.5h.1M24.2 166.6l.1 .1"/>
<path d="M24.2 166.7h.1M24.2 167.2v-.3a.39 .39 0 0 0-.5 .2 .39 .39 0 0 0 .1 .5l.4-.3M24.2 167.2l-.4 .3M24.2 167.2v.1M24.3 167.3l-.1 .1M24.3 167.3h.1M24.3 166.7h.1M24.3 166.7l.1 .1M24.4 166.8h.1M24.4 166.8v.1M24.4 167l-.1 .3M24.4 167h.1"/>
<path d="M40.5 161l.5 .7M40.5 160.7v.3M40.6 161l-22.1 12.8M41.2 160.3v1.3"/>
</g>
<g font-size="6.1">
<text x="123.4" y="67">3</text>
<text x="101.6" y="78.4">2</text>
<text x="79.8" y="89.8">2</text>
<text x="58" y="101.2">2</text>
<text x="36.2" y="112.5">1</text>
</g>
<text font-size="5.6" x="168.4" y="183.2">SHERBROOKE</text>
<text font-size="5.3" x="160.6" y="178.4">UNIVERSITÉ DE</text>
<text font-size="4.8" x="208.2" y="14.6">PIECE</text>
<g font-size="3.5">
<text x="171" y="14.4">No</text>
<text x="258.4" y="14.4">QTy</text>
<text x="172.3" y="22">1</text>
<text x="177.8" y="22">modded extrusion - Motor side</text>
<text x="260.7" y="22">1</text>
<text x="172.3" y="28.2">2</text>
<text x="177.8" y="28.2">modded extrusion - Center</text>
<text x="260.7" y="28.2">3</text>
<text x="172.3" y="34">3</text>
<text x="177.8" y="34">modded extrusion - Pulley side</text>
<text x="260.7" y="34">1</text>
<text x="172.3" y="40.5">4</text>
<text x="177.8" y="40.5">M3 Insert</text>
<text x="259.8" y="40.5">37</text>
<text x="172.3" y="46.6">5</text>
<text x="177.8" y="46.6">Connecteur extrusion - M3</text>
<text x="260.7" y="46.6">8</text>
<text x="172.3" y="52.7">6</text>
<text x="177.8" y="52.7">Connecteur extrusion M2.5</text>
<text x="260.7" y="52.7">8</text>
<text x="172.3" y="58.9">7</text>
<text x="177.8" y="58.9">M2.5 Insert</text>
<text x="259.8" y="58.9">16</text>
<text x="172.3" y="65">8</text>
<text x="177.8" y="65">M2.5 x 12mm Screw</text>
<text x="259.8" y="65">12</text>
<text x="172.3" y="71.2">9</text>
<text x="177.8" y="71.2">M3 x 12mm Screw</text>
<text x="259.8" y="71.2">13</text>
</g>
<g font-size="3.2">
<text x="43.6" y="189.7">NAME:</text>
<text x="57.1" y="190.4">RAPHAËL CLOUTIER</text>
<text x="100.1" y="190.3">DATE:</text>
<text x="117.4" y="190">FEBRURARY 2021</text>
<text x="157.3" y="189.8">PROJECT:</text>
<text x="175.9" y="189.8">SESSION PROJECT - S4 - TEAM 3</text>
<text x="43.6" y="197.3">SCALE :</text>
<text x="63.2" y="197.3">1 : 4</text>
<text x="100.1" y="197.2">QTY:</text>
<text x="123.3" y="197.2">1</text>
<text x="157.3" y="197.2">TITLE:</text>
<text x="192.4" y="197.1">ASSEMBLAGEEXTRUSION</text>
<text x="182.1" y="203.8">FORMAT:</text>
<text x="200.5" y="203.8">A</text>
<text x="208.6" y="203.8">NO DRAWING:</text>
<text x="245.5" y="203.7">1/2</text>
<text x="43.6" y="204">MATERIAL :</text>
<text x="96.2" y="204">MULTIPLE</text>
</g>
<g font-size="3.1">
<text x="212.9" y="178.8">FACULTÉ DE GÉNIE</text>
<text x="212.9" y="183.1">DÉPARTEMENT GÉNIE ROBOTIQUE</text>
</g>
<text font-size="3" x="14" y="213.5">Produit d'éducation SOLIDWORKS – A titre éducatif uniquement.</text>
</svg>
